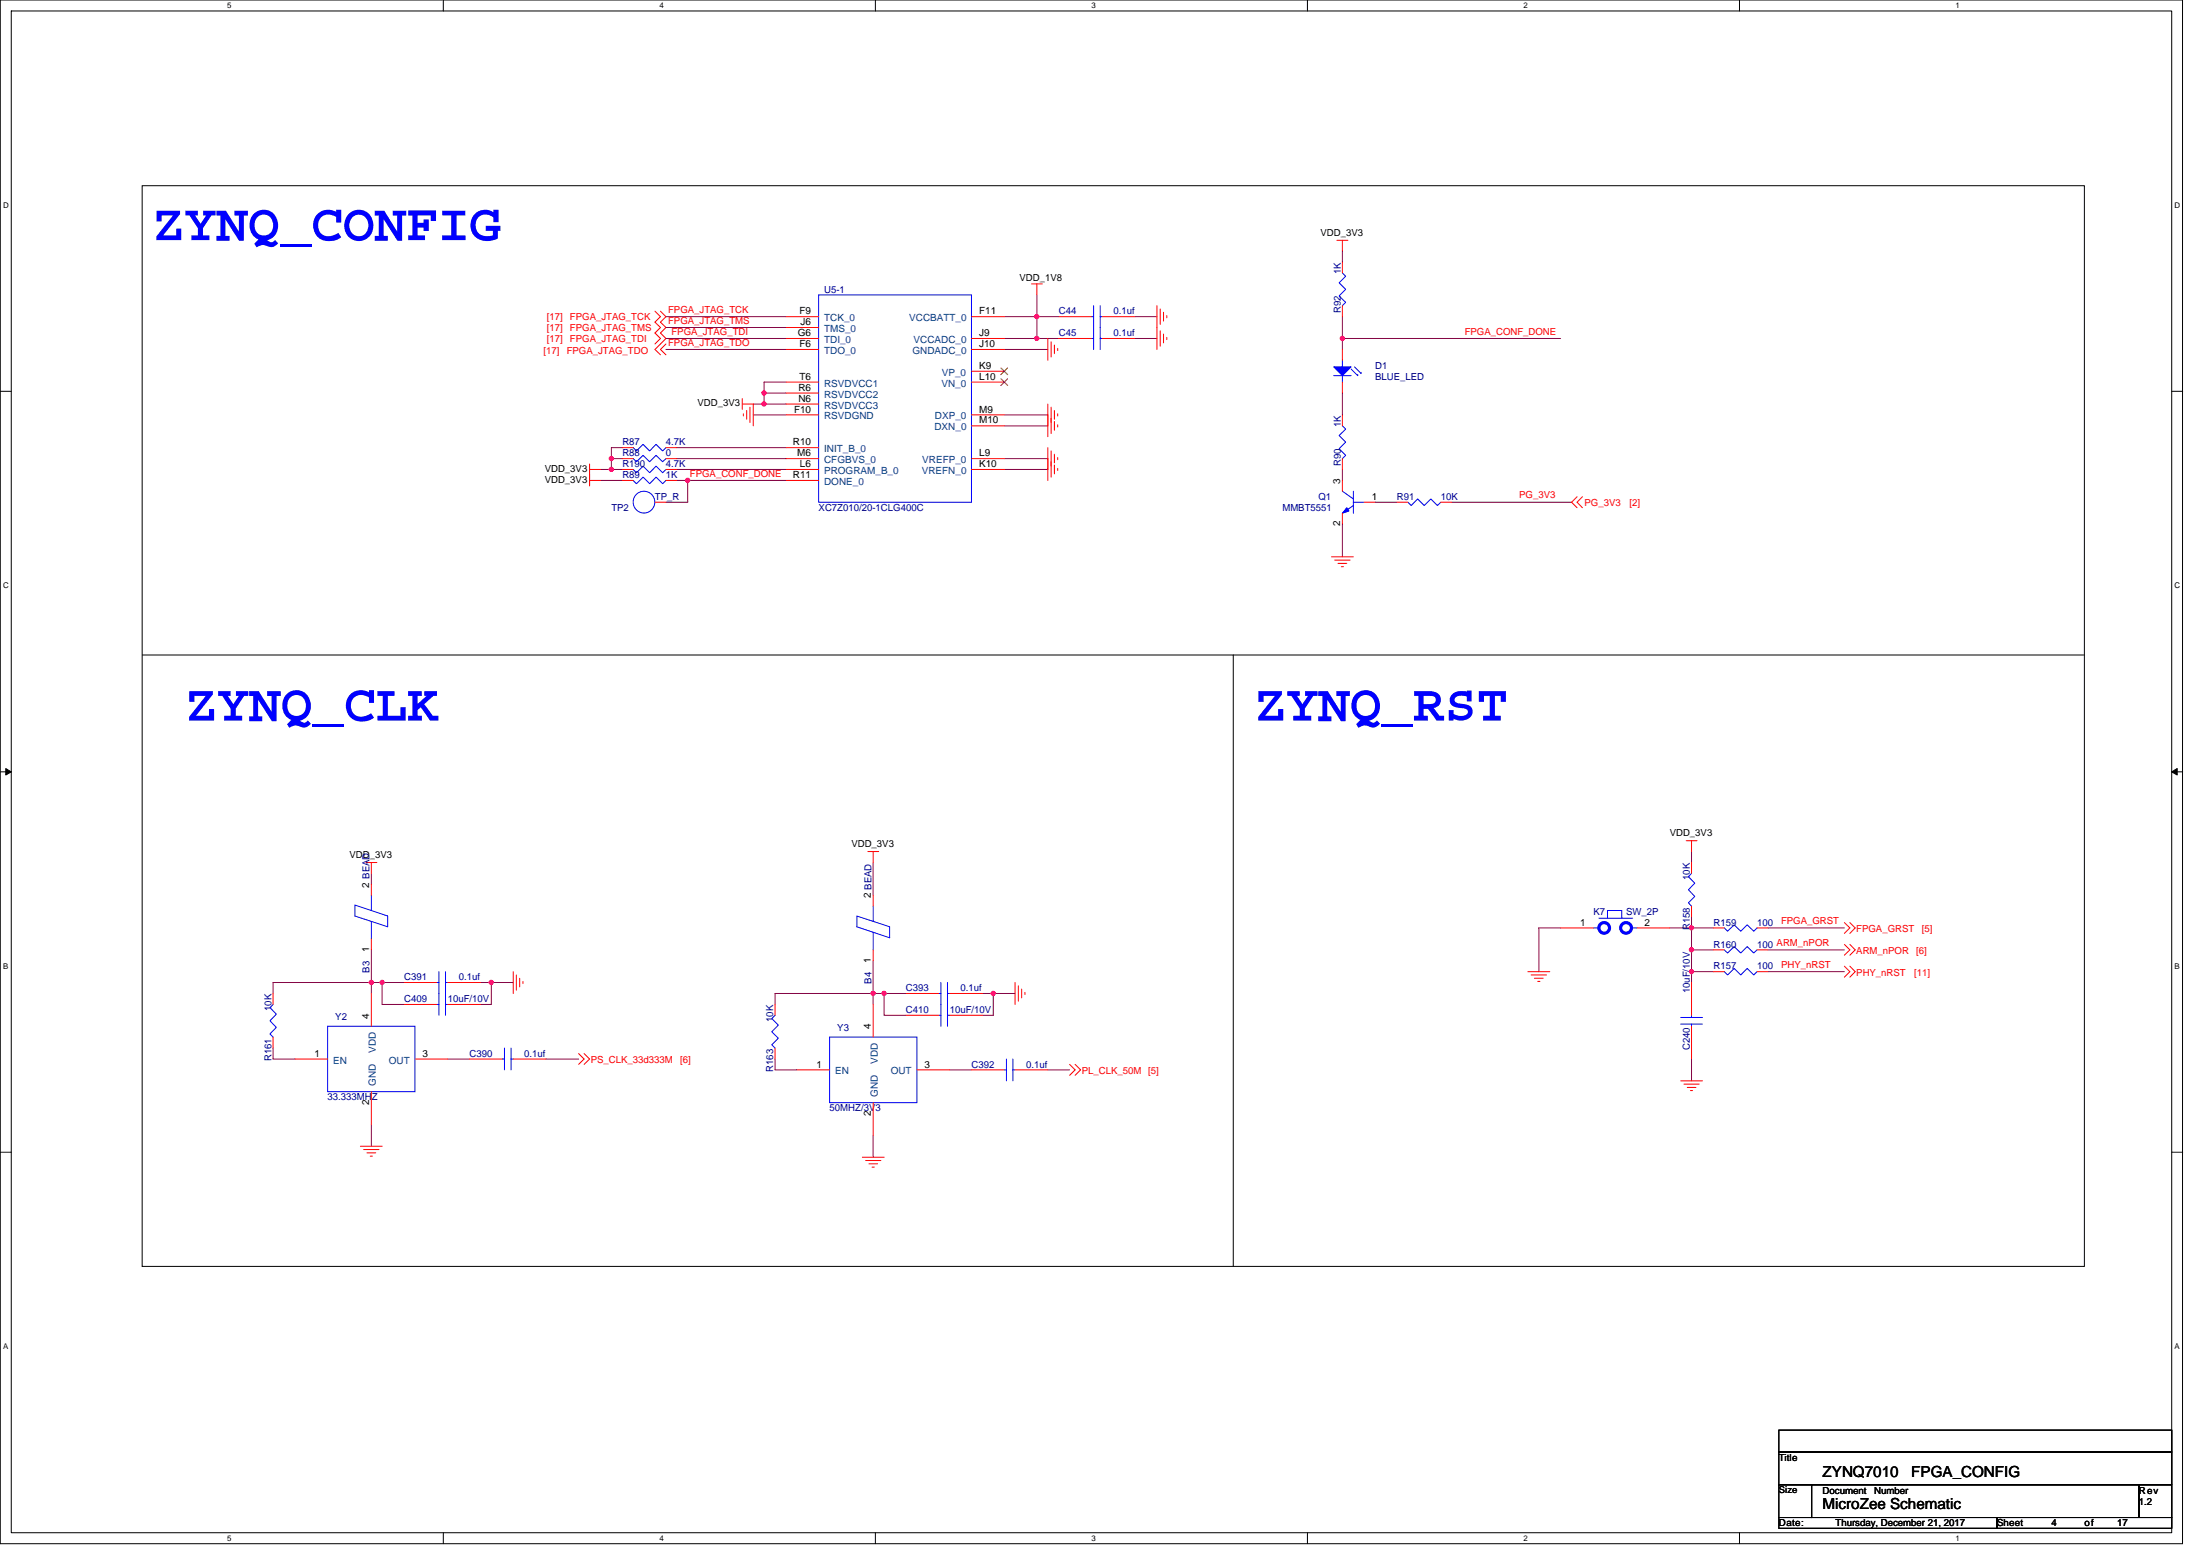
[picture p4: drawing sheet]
<svg xmlns="http://www.w3.org/2000/svg" width="297mm" height="210mm" viewBox="0 0 297 210" stroke-linecap="round" stroke-linejoin="round" font-family="sans-serif">
<path d="M0 0h294.7v208.3h-294.7zM1.5 1.5h291.7v205.3h-291.7z" fill="none" stroke="#000" stroke-width=".14"/>
<g fill="#fff">
<path d="M30.7 .1h.6v1.2h-.6z"/>
<path d="M30.7 207h.6v1.2h-.6z"/>
</g>
<path d="M59.9 0v1.5M59.9 206.8v1.5" fill="none" stroke="#000" stroke-width=".14"/>
<g fill="#fff">
<path d="M89 .1h.6v1.2h-.6z"/>
<path d="M89 207h.6v1.2h-.6z"/>
</g>
<path d="M118.2 0v1.5M118.2 206.8v1.5" fill="none" stroke="#000" stroke-width=".14"/>
<g fill="#fff">
<path d="M147.4 .1h.5v1.2h-.5z"/>
<path d="M147.4 207h.5v1.2h-.5z"/>
</g>
<path d="M176.5 0v1.5M176.5 206.8v1.5" fill="none" stroke="#000" stroke-width=".14"/>
<g fill="#fff">
<path d="M205.7 .1h.6v1.2h-.6z"/>
<path d="M205.7 207h.6v1.2h-.6z"/>
</g>
<path d="M234.9 0v1.5M234.9 206.8v1.5" fill="none" stroke="#000" stroke-width=".14"/>
<g fill="#fff">
<path d="M264 .1h.6v1.2h-.6z"/>
<path d="M264 207h.6v1.2h-.6z"/>
<path d="M.4 27.1h.8v1.2h-.8z"/>
<path d="M293.6 27.1h.7v1.2h-.7z"/>
<path d="M.4 78.5h.8v1.2h-.8z"/>
<path d="M293.6 78.5h.7v1.2h-.7z"/>
</g>
<path d="M0 52.8h1.5M293.2 52.8h1.5" fill="none" stroke="#000" stroke-width=".14"/>
<g fill="#fff">
<path d="M.4 129.8h.7v1.2h-.7z"/>
<path d="M293.6 129.8h.7v1.2h-.7z"/>
</g>
<path d="M0 104.2h1.5M293.2 104.2h1.5" fill="none" stroke="#000" stroke-width=".14"/>
<path d="M.8 103.7l.7 .5-.7 .4zM293.2 104.2l.8-.5v.9z" fill="#000" stroke="#000" stroke-width=".14"/>
<g fill="#fff">
<path d="M.4 181.1h.7v1.2h-.7z"/>
<path d="M293.6 181.1h.7v1.2h-.7z"/>
</g>
<path d="M19.2 25.1h262.2v145.8h-262.2zM19.2 88.4h262.2M166.5 88.4v82.5M0 155.5h1.5M293.2 155.5h1.5M240.2 193h53v2.9h-53zM240.2 195.9h53v4.5h-53zM240.2 200.4h4.4v4.4h-4.4zM240.2 204.8h29.4v1.4h-29.4zM244.6 200.4h44.2v4.4h-44.2zM269.6 204.8h23.6v1.4h-23.6zM288.8 200.4h4.4v4.4h-4.4z" fill="none" stroke="#000" stroke-width=".14"/>
<g fill="none" stroke="#800040" stroke-width=".14">
<path d="M140 39.8v2.9M181.2 33.9v1.5M89.9 44.2h16.2M89.9 47.2h16.2M89.9 45.7h16.2M89.9 42.7h16.2M101.7 56h4.4M101.7 54.5h1.5M103.2 54.5h2.9M103.2 53h2.9M103.2 53v1.5M106.1 51.6h-2.9v1.4"/>
<path d="M135.6 42.7h4.4M135.6 47.2h5.9M135.6 57.5h5.9M135.6 56h5.9M135.6 45.7h4.4M140 42.7h3M140 42.7v3M140 45.7h3M153.3 42.7h2.9M153.3 45.7h2.9M181.2 53v3M181.2 45.7v1.5"/>
<path d="M181.2 42.7v3M181.2 45.7h29.5M81.1 64.8h2.9M81.1 63.4h1.4M82.5 63.4h1.5M82.5 61.9h1.5M82.5 61.9v1.5M84 60.4h-1.5v1.5M91.4 61.9h14.7M91.4 60.4h14.7M91.4 63.4h14.7M91.4 64.8h1.5v3h-3"/>
<path d="M92.9 64.8h13.2M135.6 63.4h5.9M135.6 61.9h5.9M181.2 70.7v4.4M181.2 63.4v1.4M185.7 67.8h2.9M196 67.8h16.2M50.1 117.9v1.4M117.9 116.4v4.4M228.4 114.9v1.5M50.1 132.6v1.5M50.1 132.6h-13.2v1.5"/>
<path d="M50.1 132.6h1.5M50.1 128.2v4.4M51.6 132.6h3M51.6 132.6v3h3M64.9 132.6h1.4M66.3 132.6h3M66.3 132.6v3h-1.4M117.9 134.1v1.5M117.9 134.1h-13.3v1.5M117.9 134.1h1.5M117.9 129.6v4.5M119.4 134.1v2.9h2.9"/>
<path d="M119.4 134.1h2.9M132.6 134.1h1.5M134.1 134.1h3M134.1 134.1v2.9h-1.5M210.7 125.2h-2.9v5.9M225.4 125.2h3M228.4 131.1v1.5M228.4 123.8v1.4M228.4 125.2v3M228.4 128.2v2.9M228.4 131.1h2.9M228.4 125.2h2.9"/>
<path d="M228.4 128.2h2.9M238.7 131.1h10.3M238.7 125.2h10.3M238.7 128.2h10.3M36.9 141.4v1.5h2.9M50.1 151.7v3M60.4 142.9h3M73.7 142.9h4.4M104.6 142.9v1.5h3M117.9 153.2v3M128.2 144.4h3M141.5 144.4h2.9"/>
<path d="M228.4 142.9v3"/>
</g>
<g fill="#f0f" stroke="#f0f" stroke-width=".14">
<circle cx="82.5" cy="63.3" r=".29"/>
<circle cx="92.8" cy="64.8" r=".29"/>
<circle cx="82.5" cy="61.9" r=".29"/>
<circle cx="103.2" cy="54.5" r=".29"/>
<circle cx="103.2" cy="53" r=".29"/>
<circle cx="140" cy="45.7" r=".29"/>
<circle cx="140" cy="42.7" r=".29"/>
<circle cx="228.4" cy="131.1" r=".29"/>
<circle cx="228.4" cy="125.2" r=".29"/>
<circle cx="228.4" cy="128.2" r=".29"/>
<circle cx="51.6" cy="132.6" r=".29"/>
<circle cx="50.1" cy="132.6" r=".29"/>
<circle cx="66.3" cy="132.6" r=".29"/>
<circle cx="117.9" cy="134.1" r=".29"/>
<circle cx="119.4" cy="134.1" r=".29"/>
<circle cx="134.1" cy="134.1" r=".29"/>
<circle cx="181.2" cy="45.7" r=".29"/>
</g>
<g fill="none" stroke="#f00" stroke-width=".14">
<path d="M139.3 38.3h1.4M140 38.3v1.5M180.5 32.4h1.5M181.2 32.4v1.5M181.2 35.4v1.4M88.4 42l.8 .7-.8 .8 .8 .7-.8 .7 .8 .8-.8 .7M89.2 42l.7 .7-.7 .8 .7 .7-.7 .7 .7 .8-1.5 1.5 .8 .7M89.9 46.4l-.7 .8 .7 .7M100.2 54.5h1.5v3M100.2 53.8v1.4M100.4 55.8v.3M100.8 55.4v1.2"/>
<path d="M101.3 54.9v2.1M106.1 42.7h4.4M106.1 56h4.4M106.1 54.5h4.4M106.1 53h4.4M106.1 45.7h4.4M106.1 47.2h4.4M106.1 51.6h4.4M106.1 44.2h4.4M131.2 56h4.4M131.2 47.2h4.4M131.2 45.7h4.4"/>
<path d="M131.2 51.6h4.4M131.2 42.7h4.4M131.2 57.5h4.4M131.2 50.1h4.4M141.5 45.7v2.9M141.5 56v2.9M141.5 54.5v3M141.9 46.1v2.1M141.9 56.4v2.1M141.9 54.9v2.1M142.4 46.6v1.1M142.4 56.9v1.2"/>
<path d="M142.4 55.4v1.2M142.8 47v.3M142.8 57.3v.3M142.8 55.8v.3M143 42.7h4.4M143 45.7h4.4M148.8 42.7h4.5M148.8 45.7h4.5M156.2 41.3v5.9M156.7 41.7v2.1M156.7 44.6v2.1M157.1 42.1v1.2"/>
<path d="M157.1 45.1v1.2M157.5 42.6v.3M157.5 45.5v.3M181.2 56v1.5M181.2 41.3v1.4M181.2 51.6v1.4M181.2 47.2v1.4M79.6 63.4h1.5M79.6 62.6v3M79.6 64.8h1.5M84 60.4h1.5M84 63.4h1.5"/>
<path d="M84 61.9h1.5M84 64.8h1.5M88.4 67.8h1.5M89.9 60.4h1.5M89.9 63.4h1.5M89.9 61.9h1.5M89.9 64.8h1.5M106.1 64.8h4.4M106.1 60.4h4.4M106.1 61.9h4.4M106.1 63.4h4.4M131.2 61.9h4.4"/>
<path d="M131.2 63.4h4.4M141.5 61.9v2.9M141.5 60.4v3M141.9 62.3v2.1M141.9 60.9v2M142.4 62.8v1.1M142.4 61.3v1.2M142.8 63.2v.3M142.8 61.7v.3M179.8 75.1h2.9M180.2 75.6h2.1M180.7 76h1.1"/>
<path d="M181.1 76.5h.3M181.2 61.9v1.5M181.2 69.3v1.4M181.2 64.8v1.5M184.2 67.8h1.5M188.6 67.8h1.5M194.5 67.8h1.5M212.9 67l-.7 .8 .7 .7M213.7 67l-.8 .8 .8 .7M49.4 116.4h1.5M50.1 116.4v1.5M50.1 119.3v1.5"/>
<path d="M117.2 114.9h1.4M117.9 114.9v1.5M227.7 113.5h1.4M228.4 116.4v1.5M228.4 113.5v1.4M36.9 140v1.4M36.9 134.1v1.5M50.1 126.7v1.5M50.1 134.1v4.4M54.6 132.6h4.4M54.6 135.6h4.4M60.4 132.6h4.5"/>
<path d="M60.4 135.6h4.5M69.3 131.1v3M69.7 131.6v2M70.2 132v1.2M70.6 132.4v.3M104.6 135.6v1.4M117.9 128.2v1.4M117.9 120.8v1.5M117.9 135.6v4.4M122.3 134.1h4.4M122.3 137h4.4M128.2 134.1h4.4"/>
<path d="M128.2 137h4.4M137.1 132.6v3M137.5 133v2.1M137.9 133.5v1.2M138.4 133.9v.3M206.3 131.1h3M206.7 131.6h2.1M207.2 132h1.2M207.6 132.4h.3M210.7 125.2h4.4M221 125.2h4.4M228.4 122.3v1.5"/>
<path d="M228.4 138.5v4.4M228.4 132.6v4.4M231.3 125.2h1.5M231.3 128.2h1.5M231.3 131.1h1.5M237.2 125.2h1.5M237.2 128.2h1.5M237.2 131.1h1.5M249 130.4l.8 .7-.8 .8M249 124.5l.8 .7-.8 .8M249 127.4l.8 .8-.8 .7M249.8 130.4l.7 .7-.7 .8"/>
<path d="M249.8 124.5l.7 .7-.7 .8M249.8 127.4l.7 .8-.7 .7M39.8 142.9h4.4M48.7 154.7h2.9M49.1 155.1h2.1M49.5 155.6h1.2M50 156h.3M50.1 147.3v4.4M56 142.9h4.4M63.4 142.9h4.4M69.3 142.9h4.4M78.1 142.2l.8 .7-.8 .7"/>
<path d="M78.9 142.2l.7 .7-.7 .7M104.6 141.4v1.5M107.6 144.4h4.4M116.4 156.2h3M116.9 156.6h2M117.3 157.1h1.2M117.7 157.5h.3M117.9 148.8v4.4M123.8 144.4h4.4M131.2 144.4h4.4M137.1 144.4h4.4M144.4 143.6l.8 .8-.8 .7"/>
<path d="M145.2 143.6l.7 .8-.7 .7M226.9 145.9h3M227.4 146.3h2M227.8 146.7h1.2M228.2 147.2h.3"/>
</g>
<g fill="none" stroke="#00f" stroke-width=".14">
<path d="M110.5 39.8h20.7v28h-20.7zM181.2 36.8l.5 .5-.9 .9 .9 .9-.9 .8 .9 .9-.5 .5M147.4 42.7h.3M147.4 45.7h.3M147.7 41.3v5.9M148.5 42.7h.3M148.5 45.7h.3M148.5 41.3v5.9M180.1 50.7h2.3M181.2 57.5l.5 .4-.9 .9 .9 .9-.9 .9 .9 .8-.5 .5M181.2 48.6v.9M181.2 50.7v.9"/>
<path d="M182.4 49.8l.9 .9v-.2M182.9 49.5l.9 .9v-.2M85.5 60.4l.4 .5 .9-.9 .9 .9 .9-.9 .9 .9 .4-.5M85.5 63.4l.4 .4 .9-.9 .9 .9 .9-.9 .9 .9 .4-.4M85.5 61.9l.4 .4 .9-.9 .9 .9 .9-.9 .9 .9 .4-.4M85.5 64.8l.4 .5 .9-.9 .9 .9 .9-.9 .9 .9 .4-.5M181.2 66.3l1.5 1M182.7 66.3v3M182.7 67.8h1.5M182.7 68.2l-1.5 1.1M190.1 67.8l.4 .4 .9-.9 .9 .9 .9-.9 .9 .9 .4-.4M228.4 117.9l-.4 .4 .8 .9-.8 .9 .8 .9-.8 .8 .4 .5"/>
<path d="M36.9 135.6l-.5 .4 .9 .9-.9 .9 .9 .8-.9 .9 .5 .5M44.2 138.5h11.8v8.8h-11.8zM47.9 122.1l4.4 1.5v1.5l-4.4-1.5zM50.1 120.8v2.1M50.1 124.4v2.3M59 132.6h.3M59 135.6h.3M59.3 131.1v5.9M60.2 132.6h.2M60.2 135.6h.2M60.2 131.1v5.9M104.6 137l-.4 .5 .9 .8-.9 .9 .9 .9-.9 .9 .4 .4"/>
<path d="M112 140h11.8v8.8h-11.8zM115.7 123.6l4.4 1.5v1.5l-4.4-1.5zM117.9 125.8v2.4M117.9 122.3v2.1M126.7 134.1h.3M126.7 137h.3M127 132.6v5.9M127.9 132.6v5.9M127.9 134.1h.3M127.9 137h.3M215.1 125.2h.8M215.9 123.9h4.5"/>
<path d="M217 123.9v-1h2v1M220.3 125.2h.7M226.9 138.2h3M226.9 137.3h3M228.4 138.2v.3M228.4 137v.3M232.8 125.2l.5 .5 .8-.9 .9 .9 .9-.9 .9 .9 .4-.5M232.8 128.2l.5 .4 .8-.9 .9 .9 .9-.9 .9 .9 .4-.4M232.8 131.1l.5 .5 .8-.9 .9 .9 .9-.9 .9 .9 .4-.5M67.8 142.9h.3M68.1 141.4v3M69 142.9h.3"/>
<path d="M69 141.4v3M135.6 144.4h.3M135.9 142.9v3M136.8 142.9v3M136.8 144.4h.3"/>
<circle cx="86.9" cy="67.8" r="1.47"/>
</g>
<g fill="#00f" stroke="#00f" stroke-width=".14">
<path d="M181.8 68.5l.3 .5-.9 .3z" fill-rule="evenodd"/>
<path d="M180.1 49.5h2.3l-1.2 1.2z" fill-rule="evenodd"/>
</g>
<path d="M135.1 51.1l1 .9M135.1 49.7l1 .9M136 51.1l-.9 .9M136 49.7l-.9 .9" fill="none" stroke="#804000" stroke-width=".14"/>
<g fill="none" stroke="#00f" stroke-width=".42">
<circle cx="216.6" cy="125.2" r=".72"/>
<circle cx="219.6" cy="125.2" r=".73"/>
</g>
<g font-size="7.1" fill="#00f">
<text x="20.7" y="32.4">ZYNQ_CONFIG</text>
<text x="25.1" y="97.2">ZYNQ_CLK</text>
<text x="169.5" y="97.2">ZYNQ_RST</text>
</g>
<g font-size="2.1">
<text x="246.1" y="203.7">MicroZee Schematic</text>
<text x="246.1" y="199.3">ZYNQ7010</text>
<text x="258.1" y="199.3">FPGA_CONFIG</text>
</g>
<g font-size="1.3">
<text x="178.3" y="31.8">VDD_3V3</text>
<text x="137.6" y="37.9">VDD_1V8</text>
<text x="107.7" y="45.4">G6</text>
<text x="107.9" y="42.4">F9</text>
<text x="107.9" y="46.8">F6</text>
<text x="108.1" y="43.9">J6</text>
<text x="132.2" y="42.4">F11</text>
<text x="132.2" y="45.4">J9</text>
<text x="132.2" y="46.8">J10</text>
<text x="107.8" y="52.7">R6</text>
<text x="107.9" y="51.2">T6</text>
<text x="132.2" y="49.8">K9</text>
<text x="132.2" y="51.2">L10</text>
<text x="94.2" y="54.8">VDD_3V3</text>
<text x="107.2" y="55.7">F10</text>
<text x="107.8" y="54.2">N6</text>
<text x="132.2" y="55.7">M9</text>
<text x="132.2" y="57.2">M10</text>
<text x="73.6" y="63.6">VDD_3V3</text>
<text x="73.6" y="65.1">VDD_3V3</text>
<text x="107.1" y="64.5">R11</text>
<text x="107.1" y="60.1">R10</text>
<text x="107.6" y="61.6">M6</text>
<text x="108" y="63">L6</text>
<text x="132.2" y="61.6">L9</text>
<text x="132.2" y="63">K10</text>
<text x="180.9" y="65.3" transform="rotate(-90 180.9 65.3)">3</text>
<text x="180.9" y="71" transform="rotate(-90 180.9 71)">2</text>
<text x="185.2" y="67.5">1</text>
<text x="225.4" y="112.9">VDD_3V3</text>
<text x="47.2" y="115.8">VDD_3V3</text>
<text x="49.8" y="119.8" transform="rotate(-90 49.8 119.8)">2 BEAD</text>
<text x="115" y="114.3">VDD_3V3</text>
<text x="117.6" y="121.2" transform="rotate(-90 117.6 121.2)">2 BEAD</text>
<text x="213.4" y="124.9">1</text>
<text x="222.1" y="124.9">2</text>
<text x="49.8" y="128.5" transform="rotate(-90 49.8 128.5)">1</text>
<text x="117.6" y="130" transform="rotate(-90 117.6 130)">1</text>
<text x="49.8" y="137.5" transform="rotate(-90 49.8 137.5)">4</text>
<text x="42.5" y="142.6">1</text>
<text x="57.1" y="142.6">3</text>
<text x="117.6" y="138.9" transform="rotate(-90 117.6 138.9)">4</text>
<text x="49.8" y="149.1" transform="rotate(-90 49.8 149.1)">2</text>
<text x="110.2" y="144.1">1</text>
<text x="124.8" y="144.1">3</text>
<text x="117.6" y="150.6" transform="rotate(-90 117.6 150.6)">2</text>
<text x="240.2" y="197.1">Title</text>
<text x="240.2" y="201.5">Size</text>
<text x="246.1" y="201.5">Document</text>
<text x="253" y="201.5">Number</text>
<text x="288.8" y="201.5">Rev</text>
<text x="288.8" y="203">1.2</text>
<text x="240.2" y="206">Date:</text>
<text x="247.8" y="206">Thursday, December 21, 2017</text>
<text x="269.6" y="206">Sheet</text>
<text x="277" y="206">4</text>
<text x="281.4" y="206">of</text>
<text x="285.9" y="206">17</text>
</g>
<g font-size="1.3" fill="#000080">
<text x="111.3" y="39.5">U5-1</text>
<text x="181" y="37" transform="rotate(-90 181 37)">1K</text>
<text x="143" y="42.4">C44</text>
<text x="143" y="45.4">C45</text>
<text x="150.3" y="42.4">0.1uf</text>
<text x="150.3" y="45.4">0.1uf</text>
<text x="181" y="42.3" transform="rotate(-90 181 42.3)">R92</text>
<text x="185.7" y="49.8">D1</text>
<text x="185.7" y="51.3">BLUE_LED</text>
<text x="181" y="57.6" transform="rotate(-90 181 57.6)">1K</text>
<text x="84" y="60.1">R87</text>
<text x="84" y="63.1">R190</text>
<text x="84" y="61.6">R88</text>
<text x="84" y="64.5">R89</text>
<text x="89.9" y="63.1">4.7K</text>
<text x="89.9" y="60.1">4.7K</text>
<text x="89.9" y="61.6">0</text>
<text x="89.9" y="64.5">1K</text>
<text x="181" y="62.9" transform="rotate(-90 181 62.9)">R90</text>
<text x="82.5" y="69">TP2</text>
<text x="88.4" y="67.5">TP_R</text>
<text x="110.5" y="69">XC7Z010/20-1CLG400C</text>
<text x="173.1" y="69">MMBT5551</text>
<text x="178" y="67.5">Q1</text>
<text x="188.6" y="67.5">R91</text>
<text x="194.5" y="67.5">10K</text>
<text x="228.2" y="118.7" transform="rotate(-90 228.2 118.7)">10K</text>
<text x="215.1" y="123.5">K7</text>
<text x="219.6" y="123.5">SW_2P</text>
<text x="228.2" y="125.5" transform="rotate(-90 228.2 125.5)">R158</text>
<text x="231.3" y="124.9">R159</text>
<text x="237.2" y="124.9">100</text>
<text x="49.9" y="131.3" transform="rotate(-90 49.9 131.3)">B3</text>
<text x="231.3" y="127.9">R160</text>
<text x="231.3" y="130.8">R157</text>
<text x="237.2" y="127.9">100 ARM_nPOR</text>
<text x="237.2" y="130.8">100</text>
<text x="36.6" y="136.4" transform="rotate(-90 36.6 136.4)">10K</text>
<text x="45.3" y="137.6">Y2</text>
<text x="54.6" y="132.3">C391</text>
<text x="54.6" y="135.3">C409</text>
<text x="60.4" y="135.3">10uF/10V</text>
<text x="61.9" y="132.3">0.1uf</text>
<text x="104.4" y="137.9" transform="rotate(-90 104.4 137.9)">10K</text>
<text x="117.7" y="132.7" transform="rotate(-90 117.7 132.7)">B4</text>
<text x="122.3" y="133.8">C393</text>
<text x="122.3" y="136.7">C410</text>
<text x="128.2" y="136.7">10uF/10V</text>
<text x="129.7" y="133.8">0.1uf</text>
<text x="228.2" y="134.1" transform="rotate(-90 228.2 134.1)">10uF/10V</text>
<text x="36.6" y="143.2" transform="rotate(-90 36.6 143.2)">R161</text>
<text x="63.4" y="142.6">C390</text>
<text x="70.8" y="142.6">0.1uf</text>
<text x="113" y="139.1">Y3</text>
<text x="228.2" y="141.7" transform="rotate(-90 228.2 141.7)">C240</text>
<text x="44.2" y="148.5">33.333MHZ</text>
<text x="104.4" y="144.7" transform="rotate(-90 104.4 144.7)">R163</text>
<text x="112" y="150">50MHZ/3V3</text>
<text x="131.2" y="144.1">C392</text>
<text x="138.5" y="144.1">0.1uf</text>
</g>
<g font-size="1.3" fill="#f00">
<text x="73.4" y="47.8">[17]</text>
<text x="73.8" y="46.1">[17]</text>
<text x="73.8" y="44.7">[17]</text>
<text x="73.8" y="43.2">[17]</text>
<text x="76.5" y="47.8">FPGA_JTAG_TDO</text>
<text x="77" y="46.1">FPGA_JTAG_TDI</text>
<text x="77" y="44.7">FPGA_JTAG_TMS</text>
<text x="77" y="43.2">FPGA_JTAG_TCK</text>
<text x="90.2" y="43.7">FPGA_JTAG_TMS</text>
<text x="90.2" y="46.7">FPGA_JTAG_TDO</text>
<text x="90.2" y="42.2">FPGA_JTAG_TCK</text>
<text x="90.7" y="45.2">FPGA_JTAG_TDI</text>
<text x="197.8" y="45.2">FPGA_CONF_DONE</text>
<text x="93.2" y="64.3">FPGA_CONF_DONE</text>
<text x="205.1" y="67.3">PG_3V3</text>
<text x="213.9" y="68.2">PG_3V3</text>
<text x="220" y="68.2">[2]</text>
<text x="240.5" y="124.7">FPGA_GRST</text>
<text x="250.6" y="125.8">FPGA_GRST</text>
<text x="259.5" y="125.8">[5]</text>
<text x="240.5" y="130.6">PHY_nRST</text>
<text x="250.6" y="131.7">PHY_nRST</text>
<text x="250.6" y="128.8">ARM_nPOR</text>
<text x="258.4" y="131.7">[11]</text>
<text x="258.7" y="128.8">[6]</text>
<text x="79.8" y="143.5">PS_CLK_33d333M</text>
<text x="91.8" y="143.5">[6]</text>
<text x="146" y="145">PL_CLK_50M [5]</text>
</g>
<g font-size="1.3" fill="#004080">
<text x="111.3" y="43.3">TCK_0</text>
<text x="111.3" y="46.3">TDI_0</text>
<text x="111.3" y="47.8">TDO_0</text>
<text x="111.3" y="44.8">TMS_0</text>
<text x="122.8" y="43.3">VCCBATT_0</text>
<text x="123.2" y="47.8">GNDADC_0</text>
<text x="123.4" y="46.3">VCCADC_0</text>
<text x="111.3" y="53.7">RSVDVCC2</text>
<text x="111.3" y="52.2">RSVDVCC1</text>
<text x="127.1" y="52.2">VN_0</text>
<text x="127.2" y="50.7">VP_0</text>
<text x="111.3" y="56.6">RSVDGND</text>
<text x="111.3" y="55.1">RSVDVCC3</text>
<text x="126.2" y="58.1">DXN_0</text>
<text x="126.2" y="56.6">DXP_0</text>
<text x="111.3" y="65.4">DONE_0</text>
<text x="111.3" y="61">INIT_B_0</text>
<text x="111.3" y="62.5">CFGBVS_0</text>
<text x="111.3" y="64">PROGRAM_B_0</text>
<text x="124.5" y="64">VREFN_0</text>
<text x="124.5" y="62.5">VREFP_0</text>
<text x="45" y="143.5">EN</text>
<text x="50.8" y="142.1" transform="rotate(-90 50.8 142.1)">VDD</text>
<text x="52.5" y="143.5">OUT</text>
<text x="118.5" y="143.5" transform="rotate(-90 118.5 143.5)">VDD</text>
<text x="50.8" y="146.6" transform="rotate(-90 50.8 146.6)">GND</text>
<text x="112.8" y="145">EN</text>
<text x="118.5" y="148.1" transform="rotate(-90 118.5 148.1)">GND</text>
<text x="120.3" y="145">OUT</text>
</g>
<g font-size="1.1">
<text x="30.7" y="1.1">5</text>
<text x="89" y="1.1">4</text>
<text x="147.4" y="1.1">3</text>
<text x="205.7" y="1.1">2</text>
<text x="264" y="1.1">1</text>
<text x=".4" y="28.1">D</text>
<text x="293.6" y="28.1">D</text>
<text x=".4" y="79.4">C</text>
<text x="293.6" y="79.4">C</text>
<text x=".4" y="130.8">B</text>
<text x="293.6" y="130.8">B</text>
<text x=".4" y="182.1">A</text>
<text x="293.6" y="182.1">A</text>
<text x="30.7" y="207.9">5</text>
<text x="89" y="207.9">4</text>
<text x="147.4" y="207.9">3</text>
<text x="205.7" y="207.9">2</text>
<text x="264" y="207.9">1</text>
</g>
</svg>
